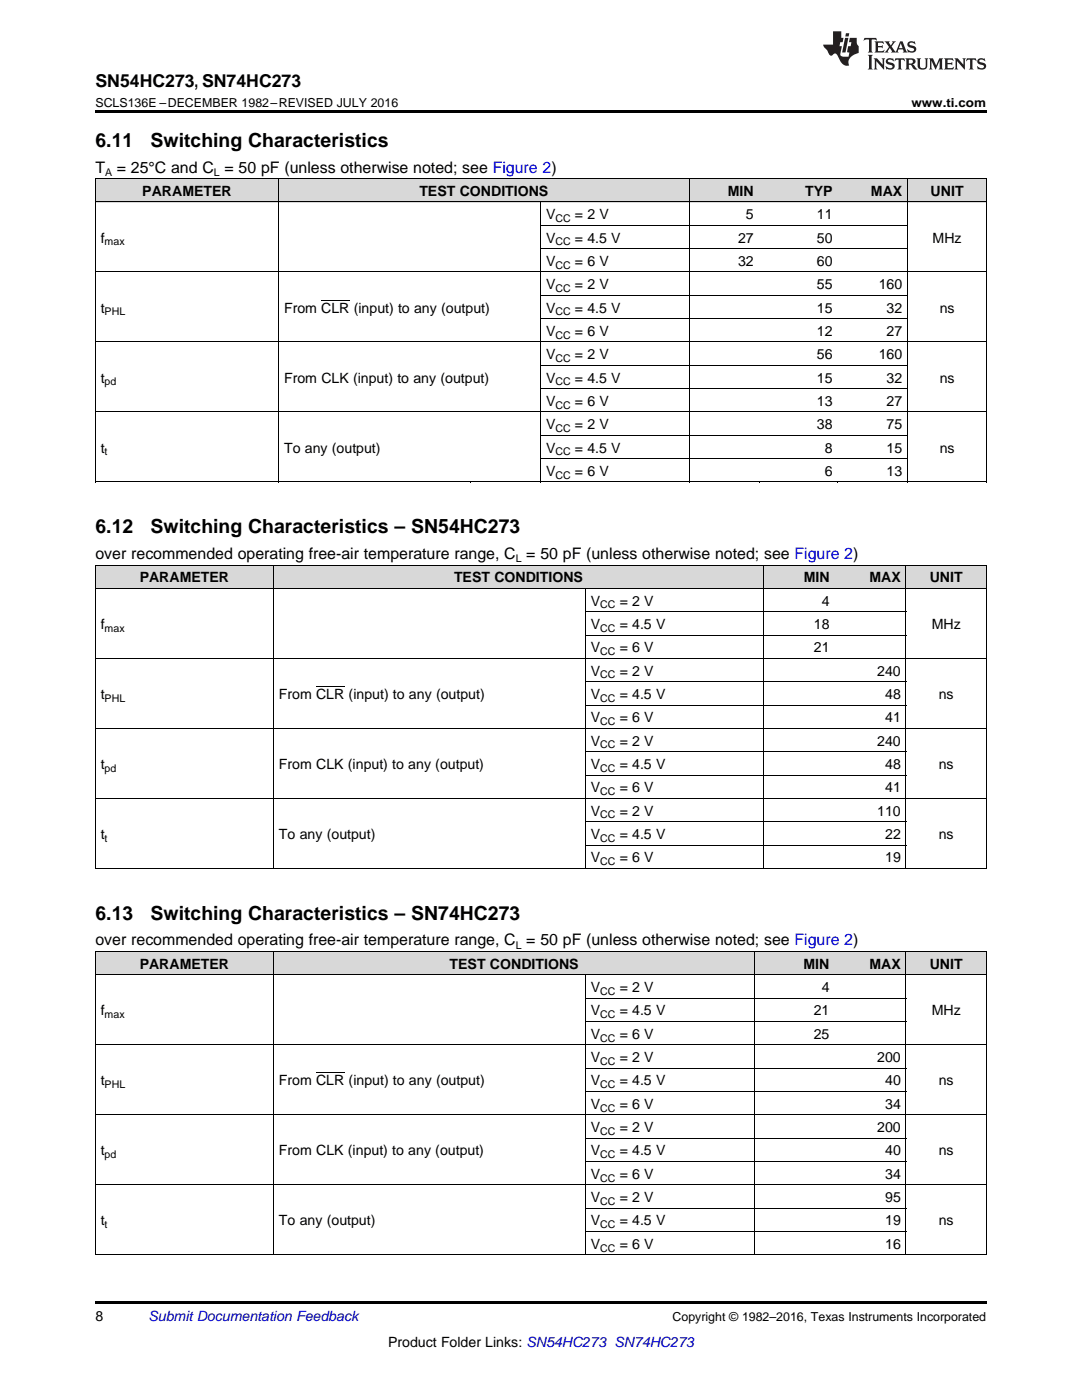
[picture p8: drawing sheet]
<svg xmlns="http://www.w3.org/2000/svg" width="216mm" height="279mm" viewBox="0 0 216 279" stroke-linecap="round" stroke-linejoin="round" font-family="sans-serif">
<g fill="#d8d8d8">
<path d="M19 189.9h14.3v4.7h-14.3z"/>
<path d="M33.3 189.9h21.3v4.7h-21.3z"/>
<path d="M54.6 189.9h46.2v4.7h-46.2z"/>
<path d="M100.8 189.9h16v4.7h-16z"/>
<path d="M116.8 189.9h33.8v4.7h-33.8z"/>
<path d="M150.6 189.9h16v4.7h-16z"/>
<path d="M166.6 189.9h14.2v4.7h-14.2z"/>
<path d="M180.8 189.9h16v4.7h-16z"/>
<path d="M19 112.8h14.3v4.7h-14.3z"/>
<path d="M33.3 112.8h21.3v4.7h-21.3z"/>
<path d="M54.6 112.8h46.2v4.7h-46.2z"/>
<path d="M100.8 112.8h16v4.7h-16z"/>
<path d="M116.8 112.8h35.6v4.7h-35.6z"/>
<path d="M152.4 112.8h14.2v4.7h-14.2z"/>
<path d="M166.6 112.8h14.2v4.7h-14.2z"/>
<path d="M180.8 112.8h16v4.7h-16z"/>
<path d="M19 35.7h14v4.7h-14z"/>
<path d="M33 35.7h22.6v4.7h-22.6z"/>
<path d="M55.6 35.7h38.4v4.7h-38.4z"/>
<path d="M94 35.7h13.9v4.7h-13.9z"/>
<path d="M107.9 35.7h29.6v4.7h-29.6z"/>
<path d="M137.5 35.7h14v4.7h-14z"/>
<path d="M151.5 35.7h15.7v4.7h-15.7z"/>
<path d="M167.2 35.7h14v4.7h-14z"/>
<path d="M181.2 35.7h15.6v4.7h-15.6z"/>
</g>
<path d="M19 22h177.8v.5h-177.8zM19 96.2h.2zM55.5 96.2h.1zM93.9 96.2h.1zM107.8 96.2h.1zM137.4 96.2h.1zM151.4 96.2h.1zM167.1 96.2h.1zM181 96.2h.2zM196.7 96.2h.1zM19 259.7h177.8v.5h-177.8z" fill="#000"/>
<g fill="none" stroke="#000" stroke-width=".2">
<path d="M19 35.6h177.8M19.1 35.7v60.5M55.6 35.7v60.5M137.5 35.7v60.5M181.1 35.7v60.5M196.8 35.7v60.5M19 54.3h177.8M19 40.3h177.8M107.9 40.3v55.9M107.9 58.9h73.2M107.9 49.6h73.2M107.9 45h73.2"/>
<path d="M19 68.2h177.8M107.9 77.6h73.2M107.9 72.9h73.2M107.9 63.6h73.2M19 96.2h177.8M19 82.2h177.8M107.9 91.5h73.2M107.9 86.9h73.2M19 117.4h177.8M19 112.8h177.8M19.1 112.8v60.6M54.6 112.8v60.6"/>
<path d="M116.8 117.5v55.9M152.3 112.8v60.6M180.8 112.8v60.6M196.8 112.8v60.6M19 131.4h177.8M116.8 136h64M116.8 126.7h64M116.8 122.1h64M19 159.3h177.8M19 145.4h177.8M116.8 154.7h64M116.8 150h64"/>
<path d="M116.8 140.7h64M19 173.3h177.8M116.8 168.6h64M116.8 164h64M19 194.5h177.8M19 189.9h177.8M19.1 189.9v60.6M54.6 189.9v60.6M116.8 194.6v55.9M116.8 199.2h64M150.5 189.9v60.6M180.8 189.9v60.6"/>
<path d="M196.8 189.9v60.6M19 208.5h177.8M116.8 217.8h64M116.8 213.2h64M116.8 203.9h64M19 236.4h177.8M19 222.5h177.8M116.8 231.8h64M116.8 227.1h64M19 250.4h177.8M116.8 245.8h64M116.8 241.1h64"/>
</g>
<g fill="#231f20">
<path d="M172.5 7.6l-.1 .5 .4-.2h.6v.1v2.1l-.2 .4h.9l-.2-.4v-2.1l.1-.1h.5l.5 .2-.2-.5zM174.5 8.3l.2 .3v1.5l-.2 .4h1.8l.2-.6a1.04 1.04 0 0 1-1.3 .2v-.7h.6l.3 .2v-.6l-.3 .2h-.6v-.6l.8-.1 .4 .3-.2-.5zM176.5 8.3l.9 1.1-.9 1.1h.8l-.2-.2 .4-.7 .5 .7-.2 .2h1.5l-.2-.2 .2-.4h.9l.1 .4-.2 .2h1l-.3-.3-.7-1.9h-.5l-.9 2-.8-1 .9-1h-.8l.1 .3-.4 .5-.3-.6 .1-.2zM179.7 8.6l.4 1h-.7zM181.3 8.4a.63 .63 0 0 0-.2 .7 .63 .63 0 0 0 .6 .4l.6 .2 .1 .2a.75 .75 0 0 1-.7 .4 .75 .75 0 0 1-.6-.5l.1 .7 .1-.1a1.11 1.11 0 0 0 1.5-.6 1.13 1.13 0 0 0-1.2-.8l-.1-.4a1.04 1.04 0 0 1 1.2 .2l-.2-.5-.2 .1-.4-.2zM173.2 10.9l.2 .4v2.2l-.2 .4h1l-.3-.4v-2.2l.3-.4zM174.3 11.6l.3 .4v1.5l-.3 .4h.8l-.2-.4v-1.3l1.5 1.7v-1.9l.2-.4h-.7l.2 .4v.9l-1.1-1.3zM177 11.8a.62 .62 0 0 0-.2 .7 .62 .62 0 0 0 .6 .4l.6 .1 .1 .3a.76 .76 0 0 1-.7 .3 .76 .76 0 0 1-.7-.4l.2 .7 .1-.1a1.11 1.11 0 0 0 1.5-.6 1.13 1.13 0 0 0-1.2-.8l-.1-.4a1.04 1.04 0 0 1 1.2 .2l-.2-.6-.2 .1-.5-.1zM178.7 11.6l-.2 .6a.61 .61 0 0 1 .8-.3v1.6l-.2 .4h.9l-.2-.4v-1.6a.63 .63 0 0 1 .7 .3l-.1-.6zM180.6 11.6l.3 .4v1.5l-.3 .4h1l-.2-.2-.1-.8 .6 .2a.76 .76 0 0 0 1.2 .7l-1-1a.58 .58 0 0 0 .6-.5 .58 .58 0 0 0-.5-.6zM181.4 11.9h.1a.45 .45 0 0 1 .5 .1 .45 .45 0 0 1 .1 .5l-.8 .2zM182.9 11.6l.2 .2a2.17 2.17 0 0 0 .3 1.9 .99 .99 0 0 0 1.6-.6v-1.1l.2-.4h-.7l.2 .2a1.92 1.92 0 0 1-.2 1.8 .6 .6 0 0 1-.9-.5v-1.1l.2-.4zM185.4 11.6l.2 .4v1.5l-.2 .4h.7l-.2-.4v-1.4l.8 1.8 .8-1.8v1.4l-.2 .4h.9l-.2-.4v-1.5l.2-.4h-.8l-.6 1.5-.6-1.5zM188.4 11.6l.2 .4v1.5l-.2 .4h1.8l.1-.6a1.04 1.04 0 0 1-1.2 .1v-.6h.5l.4 .2v-.6l-.4 .2h-.5v-.7h.8l.3 .3-.1-.6zM190.5 11.6l.2 .4v1.5l-.2 .4h.7l-.2-.4v-1.3l1.5 1.7v-1.9l.2-.4h-.7l.2 .4v.9l-1.1-1.3zM192.9 11.6l-.1 .6a.61 .61 0 0 1 .7-.3l.1 1.6-.3 .4h1l-.3-.4 .1-1.6a.63 .63 0 0 1 .7 .3l-.1-.6zM195.2 11.8a.62 .62 0 0 0-.2 .7 .62 .62 0 0 0 .6 .4l.6 .1 .1 .3a.76 .76 0 0 1-.7 .3 .76 .76 0 0 1-.6-.4l.1 .7 .1-.1a1.11 1.11 0 0 0 1.6-.6 1.13 1.13 0 0 0-1.3-.8l-.1-.4a1.04 1.04 0 0 1 1.2 .2l-.1-.6-.2 .1-.5-.1z"/>
<path d="M166.2 6.3v2.6h-1.9v.4l.8 .9a.91 .91 0 0 0 1 .8 .56 .56 0 0 1 .5-.3 .56 .56 0 0 1 .5 .3l.4 .8a1.53 1.53 0 0 0 1.9 1.2 1.54 1.54 0 0 1 1-2.1l.9-.3v-1.4a1.52 1.52 0 0 1-.4-1.6h-1.3l-.2 .8h.5l-.2 .8h-.5l-.1 1v.2l.4 .1-.2 .8a1.93 1.93 0 0 1-1.6-.3l.3-1.8h-.5l.2-.8h.4l.2-.8h-.4v-1.3zM168.6 7.6l-.6 2.9h.7l.6-2.9zM168.8 6.6l-.1 .7h.6l.2-.7z"/>
</g>
<path d="M64.1 59.9h5.6M63.1 137h5.6M63.1 214.1h5.6" fill="none" stroke="#000" stroke-width=".2"/>
<g font-size="3.9">
<text x="19" y="29.3">6.11</text>
<text x="30.1" y="29.3">Switching Characteristics</text>
<text x="19" y="106.4">6.12</text>
<text x="30.1" y="106.4">Switching Characteristics – SN54HC273</text>
<text x="19" y="183.5">6.13</text>
<text x="30.1" y="183.5">Switching Characteristics – SN74HC273</text>
</g>
<text font-size="3.5" x="19" y="17.3">SN54HC273, SN74HC273</text>
<g font-size="3.2">
<text x="19" y="34.4">T</text>
<text x="23.3" y="34.4">= 25°C and C = 50 pF (unless otherwise noted; see Figure 2)</text>
<text x="19" y="111.5">over recommended operating free-air temperature range, C = 50 pF (unless otherwise noted; see Figure 2)</text>
<text x="19" y="188.7">over recommended operating free-air temperature range, C = 50 pF (unless otherwise noted; see Figure 2)</text>
</g>
<g font-size="2.8">
<text x="28.4" y="39.1">PARAMETER</text>
<text x="83.7" y="39.1">TEST CONDITIONS</text>
<text x="145.2" y="39.1">MIN</text>
<text x="160.7" y="39.1">TYP</text>
<text x="173.8" y="39.1">MAX</text>
<text x="185.7" y="39.1">UNIT</text>
<text x="109" y="43.7">V</text>
<text x="114.7" y="43.7">= 2 V</text>
<text x="148.8" y="43.7">5</text>
<text x="163" y="43.7">11</text>
<text x="20.1" y="48.4">f</text>
<text x="109" y="48.4">V</text>
<text x="109" y="53.1">V</text>
<text x="114.7" y="48.4">= 4.5 V</text>
<text x="114.7" y="53.1">= 6 V</text>
<text x="147.3" y="48.4">27</text>
<text x="147.3" y="53.1">32</text>
<text x="163" y="48.4">50</text>
<text x="163" y="53.1">60</text>
<text x="186.1" y="48.4">MHz</text>
<text x="109" y="57.7">V</text>
<text x="114.7" y="57.7">= 2 V</text>
<text x="163" y="57.7">55</text>
<text x="175.3" y="57.7">160</text>
<text x="20.1" y="62.4">t</text>
<text x="56.7" y="62.4">From CLR (input) to any (output)</text>
<text x="109" y="62.4">V</text>
<text x="114.7" y="62.4">= 4.5 V</text>
<text x="163" y="62.4">15</text>
<text x="176.9" y="62.4">32</text>
<text x="187.5" y="62.4">ns</text>
<text x="109" y="67">V</text>
<text x="109" y="71.7">V</text>
<text x="114.7" y="67">= 6 V</text>
<text x="114.7" y="71.7">= 2 V</text>
<text x="163" y="67">12</text>
<text x="163" y="71.7">56</text>
<text x="175.3" y="71.7">160</text>
<text x="176.9" y="67">27</text>
<text x="20.1" y="76.3">t</text>
<text x="56.7" y="76.3">From CLK (input) to any (output)</text>
<text x="109" y="76.3">V</text>
<text x="114.7" y="76.3">= 4.5 V</text>
<text x="163" y="76.3">15</text>
<text x="176.9" y="76.3">32</text>
<text x="187.5" y="76.3">ns</text>
<text x="109" y="81">V</text>
<text x="114.7" y="81">= 6 V</text>
<text x="163" y="81">13</text>
<text x="176.9" y="81">27</text>
<text x="109" y="85.7">V</text>
<text x="114.7" y="85.7">= 2 V</text>
<text x="163" y="85.7">38</text>
<text x="176.9" y="85.7">75</text>
<text x="20.1" y="90.3">t</text>
<text x="56.7" y="90.3">To any (output)</text>
<text x="109" y="90.3">V</text>
<text x="109" y="95">V</text>
<text x="114.7" y="90.3">= 4.5 V</text>
<text x="114.7" y="95">= 6 V</text>
<text x="164.6" y="90.3">8</text>
<text x="164.6" y="95">6</text>
<text x="176.9" y="90.3">15</text>
<text x="176.9" y="95">13</text>
<text x="187.5" y="90.3">ns</text>
<text x="27.9" y="116.2">PARAMETER</text>
<text x="90.6" y="116.2">TEST CONDITIONS</text>
<text x="160.4" y="116.2">MIN</text>
<text x="173.5" y="116.2">MAX</text>
<text x="185.5" y="116.2">UNIT</text>
<text x="20.1" y="125.5">f</text>
<text x="117.9" y="120.9">V</text>
<text x="117.9" y="125.5">V</text>
<text x="123.6" y="120.9">= 2 V</text>
<text x="123.6" y="125.5">= 4.5 V</text>
<text x="162.4" y="125.5">18</text>
<text x="164" y="120.9">4</text>
<text x="185.9" y="125.5">MHz</text>
<text x="117.9" y="130.2">V</text>
<text x="123.6" y="130.2">= 6 V</text>
<text x="162.4" y="130.2">21</text>
<text x="117.9" y="134.8">V</text>
<text x="123.6" y="134.8">= 2 V</text>
<text x="175" y="134.8">240</text>
<text x="20.1" y="139.5">t</text>
<text x="55.7" y="139.5">From CLR (input) to any (output)</text>
<text x="117.9" y="139.5">V</text>
<text x="123.6" y="139.5">= 4.5 V</text>
<text x="176.6" y="139.5">48</text>
<text x="187.3" y="139.5">ns</text>
<text x="117.9" y="144.1">V</text>
<text x="117.9" y="148.8">V</text>
<text x="123.6" y="144.1">= 6 V</text>
<text x="123.6" y="148.8">= 2 V</text>
<text x="175" y="148.8">240</text>
<text x="176.6" y="144.1">41</text>
<text x="20.1" y="153.5">t</text>
<text x="55.7" y="153.5">From CLK (input) to any (output)</text>
<text x="117.9" y="153.5">V</text>
<text x="123.6" y="153.5">= 4.5 V</text>
<text x="176.6" y="153.5">48</text>
<text x="187.3" y="153.5">ns</text>
<text x="117.9" y="158.1">V</text>
<text x="123.6" y="158.1">= 6 V</text>
<text x="176.6" y="158.1">41</text>
<text x="20.1" y="167.4">t</text>
<text x="55.7" y="167.4">To any (output)</text>
<text x="117.9" y="162.8">V</text>
<text x="117.9" y="167.4">V</text>
<text x="123.6" y="162.8">= 2 V</text>
<text x="123.6" y="167.4">= 4.5 V</text>
<text x="175" y="162.8">110</text>
<text x="176.6" y="167.4">22</text>
<text x="187.3" y="167.4">ns</text>
<text x="117.9" y="172.1">V</text>
<text x="123.6" y="172.1">= 6 V</text>
<text x="176.6" y="172.1">19</text>
<text x="27.9" y="193.3">PARAMETER</text>
<text x="89.7" y="193.3">TEST CONDITIONS</text>
<text x="117.9" y="198">V</text>
<text x="123.6" y="198">= 2 V</text>
<text x="160.3" y="193.3">MIN</text>
<text x="164" y="198">4</text>
<text x="173.5" y="193.3">MAX</text>
<text x="185.5" y="193.3">UNIT</text>
<text x="20.1" y="202.6">f</text>
<text x="117.9" y="202.6">V</text>
<text x="123.6" y="202.6">= 4.5 V</text>
<text x="162.4" y="202.6">21</text>
<text x="185.9" y="202.6">MHz</text>
<text x="117.9" y="207.3">V</text>
<text x="123.6" y="207.3">= 6 V</text>
<text x="162.4" y="207.3">25</text>
<text x="117.9" y="211.9">V</text>
<text x="123.6" y="211.9">= 2 V</text>
<text x="175" y="211.9">200</text>
<text x="20.1" y="216.6">t</text>
<text x="55.7" y="216.6">From CLR (input) to any (output)</text>
<text x="117.9" y="216.6">V</text>
<text x="117.9" y="221.3">V</text>
<text x="123.6" y="216.6">= 4.5 V</text>
<text x="123.6" y="221.3">= 6 V</text>
<text x="176.6" y="216.6">40</text>
<text x="176.6" y="221.3">34</text>
<text x="187.3" y="216.6">ns</text>
<text x="117.9" y="225.9">V</text>
<text x="123.6" y="225.9">= 2 V</text>
<text x="175" y="225.9">200</text>
<text x="20.1" y="230.6">t</text>
<text x="55.7" y="230.6">From CLK (input) to any (output)</text>
<text x="117.9" y="230.6">V</text>
<text x="123.6" y="230.6">= 4.5 V</text>
<text x="176.6" y="230.6">40</text>
<text x="187.3" y="230.6">ns</text>
<text x="117.9" y="235.2">V</text>
<text x="117.9" y="239.9">V</text>
<text x="123.6" y="235.2">= 6 V</text>
<text x="123.6" y="239.9">= 2 V</text>
<text x="176.6" y="235.2">34</text>
<text x="176.6" y="239.9">95</text>
<text x="20.1" y="244.5">t</text>
<text x="55.7" y="244.5">To any (output)</text>
<text x="117.9" y="244.5">V</text>
<text x="123.6" y="244.5">= 4.5 V</text>
<text x="176.6" y="244.5">19</text>
<text x="187.3" y="244.5">ns</text>
<text x="117.9" y="249.2">V</text>
<text x="123.6" y="249.2">= 6 V</text>
<text x="176.6" y="249.2">16</text>
<text x="19" y="263.6">8</text>
<text x="77.4" y="268.9">Product Folder Links: SN54HC273 SN74HC273</text>
</g>
<text font-size="2.8" fill="#0000c8" x="29.6" y="263.6">Submit Documentation Feedback</text>
<g font-size="2.5">
<text x="19" y="21.4">SCLS136E –DECEMBER 1982–REVISED JULY 2016</text>
<text x="181.9" y="21.4">www.ti.com</text>
<text x="134.2" y="263.6">Copyright © 1982–2016, Texas Instruments Incorporated</text>
</g>
<g font-size="2.1">
<text x="21" y="35.1">A</text>
<text x="42.7" y="35.1">L</text>
<text x="110.8" y="44.3">CC</text>
<text x="20.9" y="49">max</text>
<text x="110.8" y="49">CC</text>
<text x="110.8" y="53.6">CC</text>
<text x="110.8" y="58.3">CC</text>
<text x="20.9" y="62.9">PHL</text>
<text x="110.8" y="62.9">CC</text>
<text x="110.8" y="67.6">CC</text>
<text x="20.9" y="76.9">pd</text>
<text x="110.8" y="72.2">CC</text>
<text x="110.8" y="76.9">CC</text>
<text x="110.8" y="81.6">CC</text>
<text x="110.8" y="86.2">CC</text>
<text x="20.9" y="90.9">t</text>
<text x="110.8" y="90.9">CC</text>
<text x="110.8" y="95.5">CC</text>
<text x="102.9" y="112.2">L</text>
<text x="119.8" y="121.4">CC</text>
<text x="20.9" y="126.1">max</text>
<text x="119.8" y="126.1">CC</text>
<text x="119.8" y="130.7">CC</text>
<text x="119.8" y="135.4">CC</text>
<text x="20.9" y="140.1">PHL</text>
<text x="119.8" y="140.1">CC</text>
<text x="119.8" y="144.7">CC</text>
<text x="119.8" y="149.4">CC</text>
<text x="20.9" y="154">pd</text>
<text x="119.8" y="154">CC</text>
<text x="119.8" y="158.7">CC</text>
<text x="20.9" y="168">t</text>
<text x="119.8" y="163.3">CC</text>
<text x="119.8" y="168">CC</text>
<text x="119.8" y="172.6">CC</text>
<text x="102.9" y="189.3">L</text>
<text x="20.9" y="203.2">max</text>
<text x="119.8" y="198.5">CC</text>
<text x="119.8" y="203.2">CC</text>
<text x="119.8" y="207.9">CC</text>
<text x="119.8" y="212.5">CC</text>
<text x="20.9" y="217.2">PHL</text>
<text x="119.8" y="217.2">CC</text>
<text x="119.8" y="221.8">CC</text>
<text x="119.8" y="226.5">CC</text>
<text x="20.9" y="231.1">pd</text>
<text x="119.8" y="231.1">CC</text>
<text x="119.8" y="235.8">CC</text>
<text x="20.9" y="245.1">t</text>
<text x="119.8" y="240.5">CC</text>
<text x="119.8" y="245.1">CC</text>
<text x="119.8" y="249.8">CC</text>
</g>
</svg>
